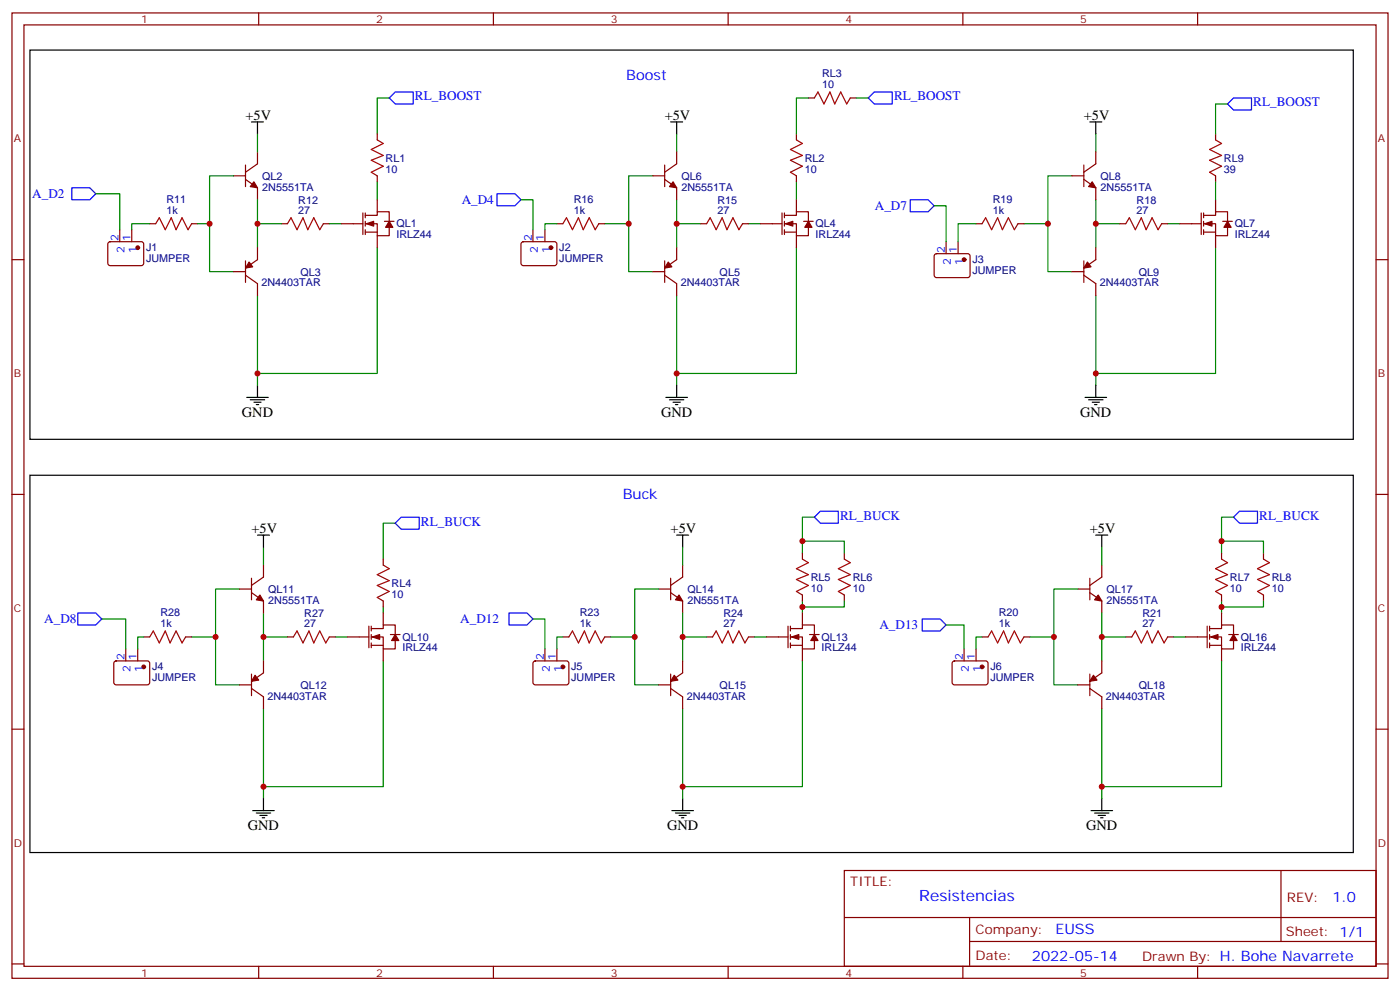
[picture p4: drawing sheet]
<svg xmlns="http://www.w3.org/2000/svg" width="412mm" height="292mm" viewBox="0 0 412 292" stroke-linecap="round" stroke-linejoin="round" font-family="sans-serif">
<g fill="none" stroke="#870000" stroke-width=".35">
<path d="M3.5 3.8h405.4v284.3h-405.4zM7.1 7.3h398.2v277.3h-398.2zM76.2 3.8v3.5M145.3 3.8v3.5M214.5 3.8v3.5M283.6 3.8v3.5M352.8 3.8v3.5M111.1 39.4v1.8M234.6 39.4v1.8M238.1 28.9h1.8M250.5 28.9h1.7M358.1 39.4v1.8"/>
<path d="M68.8 51.8h3.5M72.3 52.8l3.5 2.5v3.5M72.3 48.6v6.4M75.8 44.7v3.6l-3.5 2.4M111.1 51.8v1.8M111.1 58.8v3.6M192.3 51.8h3.5M195.8 52.8l3.5 2.5v3.5M195.8 48.6v6.4M199.3 44.7v3.6l-3.5 2.4M234.6 51.8v1.8M234.6 58.8v3.6"/>
<path d="M315.7 51.8h3.6M319.3 52.8l3.5 2.5v3.5M319.3 48.6v6.4M322.8 44.7v3.6l-3.5 2.4M358.1 51.8v1.8M358.1 58.8v3.6M3.5 76.5h3.6M32 71.4l.5-.2h9.4l.4 .7v5.9l-.7 .4h-9.4l-.5-.7v-5.6zM35.3 67.7v3.5M38.8 67.7v3.5M44.1 65.9h1.8M56.4 65.9h1.8"/>
<path d="M72.3 76.8v6.4M75.8 73v3.5l-3.5 2.5M82.9 65.9h1.8M95.2 65.9h1.8M100.5 65.9h6.4M106.9 62.7v6.4M107.6 63.4h3.5v-1h3.6v2.8M107.6 65.9h3.5v3.5h3.6v-2.4M107.6 68.4h3.5M107.6 62.7v1.4M107.6 65.2v1.4M107.6 67.7v1.4"/>
<path d="M111.1 69.4v3.6M113.2 65.2h2.9M153.7 71.4l.5-.2h9.4l.4 .7v5.9l-.7 .4h-9.4l-.4-.7v-5.6zM157 67.7v3.5M160.5 67.7v3.5M164 65.9h1.8M176.4 65.9h1.8M195.8 76.8v6.4M199.3 73v3.5l-3.5 2.5M206.4 65.9h1.7M218.7 65.9h1.8M224 65.9h6.4"/>
<path d="M230.4 62.7v6.4M231.1 63.4h3.5v-1h3.5v2.8M231.1 65.9h3.5v3.5h3.5v-2.4M231.1 68.4h3.5M231.1 62.7v1.4M231.1 65.2v1.4M231.1 67.7v1.4M234.6 69.4v3.6M236.7 65.2h2.8M275.4 74.9l.5-.2 9.4 .1 .5 .6-.1 5.9-.7 .5-9.4-.1-.4-.6v-5.7zM278.7 71.2v3.5M282.2 71.2v3.5"/>
<path d="M287.5 65.9h1.8M299.9 65.9h1.7M319.3 76.8v6.4M322.8 73v3.5l-3.5 2.5M329.8 65.9h1.8M342.2 65.9h1.8M347.5 65.9h6.3M353.8 62.7v6.4M354.5 63.4h3.6v-1h3.5v2.8M354.5 65.9h3.6v3.5h3.5v-2.4M354.5 68.4h3.6M354.5 62.7v1.4"/>
<path d="M354.5 65.2v1.4M354.5 67.7v1.4M358.1 69.4v3.6M360.2 65.2h2.8M405.3 76.5h3.6M68.8 80h3.5M72.3 81.1l3.5 2.4v3.6M192.3 80h3.5M195.8 81.1l3.5 2.4v3.6M315.7 80h3.6M319.3 81.1l3.5 2.4v3.6M3.5 145.6h3.6"/>
<path d="M405.3 145.6h3.6M70.6 173.5h3.5M74.1 174.6l3.5 2.4v3.6M74.1 170.3v6.4M77.6 166.4v3.6l-3.5 2.4M112.9 164.7v1.7M112.9 177v1.8M194 173.5h3.6M197.6 174.6l3.5 2.4v3.6M197.6 170.3v6.4M201.1 166.4v3.6l-3.5 2.4M236.4 162.9v1.8"/>
<path d="M236.4 175.3v1.7M248.7 162.9v1.8M248.7 175.3v1.7M317.5 173.5h3.5M321 174.6l3.6 2.4v3.6M321 170.3v6.4M324.6 166.4v3.6l-3.6 2.4M359.8 162.9v1.8M359.8 175.3v1.7M372.2 162.9v1.8M372.2 175.3v1.7M33.7 194.9l.5-.2h9.5l.4 .7-.1 5.9-.6 .4h-9.5l-.4-.7v-5.6z"/>
<path d="M37 191.1v3.6M40.6 191.1v3.6M42.3 187.6h1.8M54.7 187.6h1.7M74.1 198.5v6.4M77.6 194.7v3.5l-3.5 2.5M84.7 187.6h1.7M97 187.6h1.8M102.3 187.6h6.4M108.7 184.4v6.4M109.4 185.1h3.5v-1h3.5v2.8M109.4 187.6h3.5v3.5h3.5v-2.4"/>
<path d="M109.4 190.1h3.5M109.4 184.4v1.4M109.4 186.9v1.4M109.4 189.4v1.4M112.9 180.6v3.5M112.9 191.1v3.6M115 186.9h2.8M157.2 194.9l.5-.2h9.4l.5 .7-.1 5.9-.6 .4h-9.5l-.4-.7v-5.6zM160.5 191.1v3.6M164 191.1v3.6M165.8 187.6h1.8M178.2 187.6h1.7"/>
<path d="M197.6 198.5v6.4M201.1 194.7v3.5l-3.5 2.5M208.1 187.6h1.8M220.5 187.6h1.7M225.8 187.6h6.3M232.1 184.4v6.4M232.8 185.1h3.6v-1h3.5v2.8M232.8 187.6h3.6v3.5h3.5v-2.4M232.8 190.1h3.6M232.8 184.4v1.4M232.8 186.9v1.4M232.8 189.4v1.4"/>
<path d="M236.4 180.6v3.5M236.4 191.1v3.6M238.5 186.9h2.8M280.7 194.9l.5-.2h9.4l.4 .7v5.9l-.7 .4h-9.4l-.4-.7v-5.6zM284 191.1v3.6M287.5 191.1v3.6M289.3 187.6h1.7M301.6 187.6h1.8M321 198.5v6.4M324.6 194.7v3.5l-3.6 2.5M331.6 187.6h1.8M344 187.6h1.7"/>
<path d="M349.2 187.6h6.4M355.6 184.4v6.4M356.3 185.1h3.5v-1h3.6v2.8M356.3 187.6h3.5v3.5h3.6v-2.4M356.3 190.1h3.5M356.3 184.4v1.4M356.3 186.9v1.4M356.3 189.4v1.4M359.8 180.6v3.5M359.8 191.1v3.6M361.9 186.9h2.9M3.5 214.8h3.6"/>
<path d="M70.6 201.7h3.5M74.1 202.8l3.5 2.4v3.6M194 201.7h3.6M197.6 202.8l3.5 2.4v3.6M317.5 201.7h3.5M321 202.8l3.6 2.4v3.6M405.3 214.8h3.6M248.7 256.4h156.6v28.2h-156.6zM377.3 256.4v20.9M248.7 270.2h156.5M285.6 277.3h119.6M285.6 270.2v14.2"/>
<path d="M3.5 283.9h3.6M76.2 284.6v3.5M145.3 284.6v3.5M214.5 284.6v3.5M283.6 284.6v3.5M352.8 284.6v3.5M405.3 283.9h3.6"/>
</g>
<g fill="none" stroke="#000" stroke-width=".35">
<path d="M8.8 14.7h389.8v114.7h-389.8zM74.1 35.9h3.5M75.8 35.9v3.5M197.6 35.9h3.5M199.3 35.9v3.5M321 35.9h3.6M322.8 35.9v3.5M72.7 117.1h6.3M73.7 117.8h4.3M74.8 118.5h2.1M75.5 119.2h.7M75.8 113.5v3.6"/>
<path d="M196.1 117.1h6.4M197.2 117.8h4.2M198.3 118.5h2.1M199 119.2h.7M199.3 113.5v3.6M319.6 117.1h6.4M320.7 117.8h4.2M321.7 118.5h2.1M322.4 119.2h.7M322.8 113.5v3.6M8.8 140h389.8v111.1h-389.8zM75.8 157.6h3.6"/>
<path d="M77.6 157.6v3.5M199.3 157.6h3.5M201.1 157.6v3.5M322.8 157.6h3.5M324.6 157.6v3.5M74.4 238.8h6.4M75.5 239.5h4.2M77.6 235.2v3.6M197.9 238.8h6.4M199 239.5h4.2M201.1 235.2v3.6M321.4 238.8h6.3"/>
<path d="M322.4 239.5h4.3M324.6 235.2v3.6M76.6 240.2h2.1M77.3 240.9h.7M200 240.2h2.1M200.7 240.9h.7M323.5 240.2h2.1M324.2 240.9h.7"/>
</g>
<g fill="#870000" stroke="#870000" stroke-width=".35">
<path d="M74.8 53.6l1 1.7-2.1-.3z"/>
<path d="M198.3 53.6l1 1.7-2.1-.3z"/>
<path d="M321.7 53.6l1.1 1.7-2.1-.3z"/>
<path d="M323.5 175.3l1.1 1.7-2.2-.3z"/>
<path d="M200 175.3l1.1 1.7-2.1-.3z"/>
<path d="M76.6 175.3l1 1.7-2.1-.3z"/>
<path d="M107.9 65.9l2.2-.7v1.4z"/>
<path d="M114.7 65.2l1 1.8h-2.1z"/>
<path d="M231.4 65.9l2.1-.7v1.4z"/>
<path d="M238.1 65.2l1.1 1.8h-2.1z"/>
<path d="M354.9 65.9l2.1-.7v1.4z"/>
<path d="M361.6 65.2l1.1 1.8h-2.2z"/>
<path d="M356.7 187.6l2.1-.7v1.4z"/>
<path d="M363.4 186.9l1 1.8h-2.1z"/>
<path d="M233.2 187.6l2.1-.7v1.4z"/>
<path d="M239.9 186.9l1 1.8h-2.1z"/>
<path d="M109.7 187.6l2.1-.7v1.4z"/>
<path d="M116.4 186.9l1.1 1.8h-2.1z"/>
<path d="M73.4 77.2l1 1.4-2.1 .4z"/>
<path d="M196.8 77.2l1.1 1.4-2.1 .4z"/>
<path d="M320.3 77.2l1.1 1.4-2.1 .4z"/>
<path d="M322.1 198.9l1 1.4-2.1 .4z"/>
<path d="M198.6 198.9l1.1 1.4-2.1 .4z"/>
<path d="M75.1 198.9l1.1 1.4-2.1 .4z"/>
<circle cx="40.6" cy="73" r=".53"/>
<circle cx="162.3" cy="73" r=".53"/>
<circle cx="284" cy="76.5" r=".53"/>
<circle cx="42.3" cy="196.4" r=".53"/>
<circle cx="165.8" cy="196.4" r=".53"/>
<circle cx="289.3" cy="196.4" r=".53"/>
</g>
<g fill="none" stroke="#008700" stroke-width=".35">
<path d="M75.8 39.4v5.3M114.7 28.9h-3.6v10.5M199.3 39.4v5.3M238.1 28.9h-3.5v10.5M252.2 28.9h3.6M322.8 39.4v5.3M361.6 30.6h-3.5v8.8M28.2 57.1h7.1v10.6M68.8 51.8h-7.1v14.1h-3.5M75.8 58.8v14.2M111.1 53.6v5.2M153.5 58.8h3.5v8.9"/>
<path d="M192.3 51.8h-7.1v14.1h-7M199.3 58.8v14.2M234.6 53.6v5.2M315.7 51.8h-7v14.1h-7.1M322.8 58.8v14.2M358.1 53.6v5.2M44.1 65.9h-5.3v1.8M61.7 65.9v14.1h7.1M75.8 65.9h7.1M97 65.9h3.5M111.1 73v37h-35.3M164 65.9h-3.5v1.8"/>
<path d="M185.2 65.9v14.1h7.1M199.3 65.9h7.1M220.5 65.9h3.5M234.6 73v37h-35.3M275.2 60.6h3.5v10.6M287.5 65.9h-5.3v5.3M308.7 65.9v14.1h7M322.8 65.9h7M344 65.9h3.5M358.1 73v37h-35.3M75.8 87.1v26.4M199.3 87.1v26.4"/>
<path d="M322.8 87.1v26.4M116.4 154.1h-3.5v10.6M236.4 159.4h12.3v3.5M239.9 152.3h-3.5v10.6M359.8 159.4h12.4v3.5M363.4 152.3h-3.6v10.6M70.6 173.5h-7.1v14.1h-7.1M77.6 161.1v5.3M112.9 178.8v1.8M194 173.5h-7v14.1h-7.1M201.1 161.1v5.3M236.4 177v3.6"/>
<path d="M248.7 177v1.8h-12.3M317.5 173.5h-7.1v14.1h-7M324.6 161.1v5.3M359.8 177v3.6M372.2 177v1.8h-12.4M30 182.3h7v8.8M42.3 187.6h-1.7v3.5M63.5 187.6v14.1h7.1M77.6 187.6h7.1M77.6 180.6v14.1M98.8 187.6h3.5M112.9 194.7v37h-35.3"/>
<path d="M157 182.3h3.5v8.8M165.8 187.6h-1.8v3.5M187 187.6v14.1h7M201.1 187.6h7M201.1 180.6v14.1M222.2 187.6h3.6M236.4 194.7v37h-35.3M278.7 184.1h5.3v7M289.3 187.6h-1.8v3.5M310.4 187.6v14.1h7.1M324.6 180.6v14.1M324.6 187.6h7"/>
<path d="M345.7 187.6h3.5M359.8 194.7v37h-35.2M77.6 208.8v26.4M201.1 208.8v26.4M324.6 208.8v26.4"/>
</g>
<path d="M114.7 28.9l1.7-1.8h5.3v3.5h-5.3zM255.8 28.9l1.7-1.8h5.3v3.5h-5.3zM361.6 30.6l1.8-1.7h5.3v3.5h-5.3zM21.2 55.3h5.3l1.7 1.8-1.7 1.7h-5.3zM146.4 57.1h5.3l1.8 1.7-1.8 1.8h-5.3zM268.1 58.8h5.3l1.8 1.8-1.8 1.8h-5.3zM116.4 154.1l1.8-1.8h5.3v3.6h-5.3zM239.9 152.3l1.8-1.7h5.2v3.5h-5.2zM363.4 152.3l1.7-1.7h5.3v3.5h-5.3zM22.9 180.6h5.3l1.8 1.7-1.8 1.8h-5.3zM149.9 180.6h5.3l1.8 1.7-1.8 1.8h-5.3zM271.6 182.3h5.3l1.8 1.8-1.8 1.7h-5.3z" fill="none" stroke="#00f" stroke-width=".35"/>
<g fill="none" stroke="#a10000" stroke-width=".35">
<path d="M239.9 28.9l1-1.8 1.8 3.5 1.8-3.5 1.4 3.5 1.7-3.5 1.8 3.5 1.1-1.7M111.1 41.2l1.8 1.1-3.5 1.7 3.5 1.8-3.5 1.4 3.5 1.8-3.5 1.7 1.7 1.1M234.6 41.2l1.8 1.1-3.6 1.7 3.6 1.8-3.6 1.4 3.6 1.8-3.6 1.7 1.8 1.1M358.1 41.2l1.7 1.1-3.5 1.7 3.5 1.8-3.5 1.4 3.5 1.8-3.5 1.7 1.8 1.1M45.9 65.9l1-1.8 1.8 3.6 1.7-3.6 1.5 3.6 1.7-3.6 1.8 3.6 1-1.8M84.7 65.9l1-1.8 1.8 3.6 1.8-3.6 1.4 3.6 1.7-3.6 1.8 3.6 1-1.8M165.8 65.9l1.1-1.8 1.7 3.6 1.8-3.6 1.4 3.6 1.8-3.6 1.7 3.6 1.1-1.8M208.1 65.9l1.1-1.8 1.8 3.6 1.7-3.6 1.4 3.6 1.8-3.6 1.8 3.6 1-1.8M289.3 65.9l1-1.8 1.8 3.6 1.8-3.6 1.4 3.6 1.7-3.6 1.8 3.6 1.1-1.8M331.6 65.9l1.1-1.8 1.7 3.6 1.8-3.6 1.4 3.6 1.8-3.6 1.7 3.6 1.1-1.8M112.9 166.4l1.8 1.1-3.6 1.8 3.6 1.7-3.6 1.4 3.6 1.8-3.6 1.8 1.8 1M236.4 164.7l1.7 1-3.5 1.8 3.5 1.8-3.5 1.4 3.5 1.7-3.5 1.8 1.8 1.1"/>
<path d="M248.7 164.7l1.8 1-3.6 1.8 3.6 1.8-3.6 1.4 3.6 1.7-3.6 1.8 1.8 1.1M359.8 164.7l1.8 1-3.5 1.8 3.5 1.8-3.5 1.4 3.5 1.7-3.5 1.8 1.7 1.1M372.2 164.7l1.7 1-3.5 1.8 3.5 1.8-3.5 1.4 3.5 1.7-3.5 1.8 1.8 1.1M44.1 187.6l1.1-1.8 1.7 3.6 1.8-3.6 1.4 3.6 1.8-3.6 1.7 3.6 1.1-1.8M86.4 187.6l1.1-1.8 1.8 3.6 1.7-3.6 1.4 3.6 1.8-3.6 1.8 3.6 1-1.8M167.6 187.6l1-1.8 1.8 3.6 1.8-3.6 1.4 3.6 1.7-3.6 1.8 3.6 1.1-1.8M209.9 187.6l1.1-1.8 1.7 3.6 1.8-3.6 1.4 3.6 1.8-3.6 1.7 3.6 1.1-1.8M291 187.6l1.1-1.8 1.8 3.6 1.7-3.6 1.4 3.6 1.8-3.6 1.8 3.6 1-1.8M333.4 187.6l1-1.8 1.8 3.6 1.8-3.6 1.4 3.6 1.7-3.6 1.8 3.6 1.1-1.8"/>
</g>
<g fill="#c00">
<circle cx="61.7" cy="65.9" r=".88"/>
<circle cx="75.8" cy="65.9" r=".88"/>
<circle cx="75.8" cy="110" r=".88"/>
<circle cx="199.3" cy="110" r=".88"/>
<circle cx="199.3" cy="65.9" r=".88"/>
<circle cx="185.2" cy="65.9" r=".88"/>
<circle cx="322.8" cy="110" r=".88"/>
<circle cx="322.8" cy="65.9" r=".88"/>
<circle cx="308.7" cy="65.9" r=".88"/>
<circle cx="310.4" cy="187.6" r=".88"/>
<circle cx="324.6" cy="187.6" r=".88"/>
<circle cx="324.6" cy="231.7" r=".88"/>
<circle cx="187" cy="187.6" r=".88"/>
<circle cx="201.1" cy="187.6" r=".88"/>
<circle cx="201.1" cy="231.7" r=".88"/>
<circle cx="77.6" cy="231.7" r=".88"/>
<circle cx="77.6" cy="187.6" r=".88"/>
<circle cx="63.5" cy="187.6" r=".88"/>
<circle cx="359.8" cy="159.4" r=".88"/>
<circle cx="359.8" cy="178.8" r=".88"/>
<circle cx="236.4" cy="178.8" r=".88"/>
<circle cx="236.4" cy="159.4" r=".88"/>
</g>
<text font-size="4.6" fill="#00f" x="270.8" y="265.4">Resistencias</text>
<g font-size="4.2" fill="#00f">
<text x="184.5" y="23.5">Boost</text>
<text x="183.4" y="147">Buck</text>
<text x="392.5" y="265.7">1.0</text>
<text x="310.9" y="275.2">EUSS</text>
<text x="304" y="283">2022-05-14</text>
</g>
<g font-size="4.2">
<text x="72.3" y="35.2">+5V</text>
<text x="195.8" y="35.2">+5V</text>
<text x="319.3" y="35.2">+5V</text>
<text x="71.3" y="122.7">GND</text>
<text x="194.7" y="122.7">GND</text>
<text x="318.2" y="122.7">GND</text>
<text x="74.1" y="156.9">+5V</text>
<text x="197.6" y="156.9">+5V</text>
<text x="321" y="156.9">+5V</text>
<text x="73" y="244.4">GND</text>
<text x="196.5" y="244.4">GND</text>
<text x="320" y="244.4">GND</text>
</g>
<g font-size="3.9" fill="#00f">
<text x="122.2" y="29.6">RL_BOOST</text>
<text x="263.3" y="29.6">RL_BOOST</text>
<text x="369.2" y="31.3">RL_BOOST</text>
<text x="9.5" y="58.3">A_D2</text>
<text x="136" y="60.1">A_D4</text>
<text x="257.7" y="61.8">A_D7</text>
<text x="124" y="154.8">RL_BUCK</text>
<text x="247.5" y="153">RL_BUCK</text>
<text x="370.9" y="153">RL_BUCK</text>
<text x="13" y="183.6">A_D8</text>
<text x="135.6" y="183.6">A_D12</text>
<text x="259" y="185.3">A_D13</text>
</g>
<g font-size="3.9" fill="#800">
<text x="250.5" y="261">TITLE:</text>
<text x="379.1" y="265.7">REV:</text>
<text x="287.4" y="275.2">Company:</text>
<text x="378.7" y="275.8">Sheet: 1/1</text>
<text x="287.4" y="282.9">Date:</text>
<text x="336.4" y="282.9">Drawn By: H. Bohe Navarrete</text>
</g>
<g font-size="3.2" fill="#800">
<text x="41.6" y="6.8">1</text>
<text x="110.8" y="6.8">2</text>
<text x="179.9" y="6.8">3</text>
<text x="249.1" y="6.8">4</text>
<text x="318.2" y="6.8">5</text>
<text x="4.1" y="41.9">A</text>
<text x="405.9" y="41.9">A</text>
<text x="4.1" y="111.1">B</text>
<text x="405.9" y="111.1">B</text>
<text x="4.1" y="180.2">C</text>
<text x="405.9" y="180.2">C</text>
<text x="4.1" y="249.3">D</text>
<text x="405.9" y="249.3">D</text>
<text x="41.6" y="287.6">1</text>
<text x="110.8" y="287.6">2</text>
<text x="179.9" y="287.6">3</text>
<text x="249.1" y="287.6">4</text>
<text x="318.2" y="287.6">5</text>
</g>
<g font-size="3.2" fill="#000080">
<text x="242.2" y="22.8">RL3</text>
<text x="242.2" y="26">10</text>
<text x="113.6" y="47.6">RL1</text>
<text x="237.1" y="47.6">RL2</text>
<text x="360.5" y="47.6">RL9</text>
<text x="77.3" y="52.9">QL2</text>
<text x="113.6" y="50.8">10</text>
<text x="200.7" y="52.9">QL6</text>
<text x="237.1" y="50.8">10</text>
<text x="324.2" y="52.9">QL8</text>
<text x="360.5" y="50.8">39</text>
<text x="49" y="59.9">R11</text>
<text x="77.3" y="56.1">2N5551TA</text>
<text x="87.9" y="60">R12</text>
<text x="169" y="59.9">R16</text>
<text x="200.7" y="56.1">2N5551TA</text>
<text x="211.3" y="60">R15</text>
<text x="292.5" y="59.9">R19</text>
<text x="324.2" y="56.1">2N5551TA</text>
<text x="334.8" y="60">R18</text>
<text x="49" y="63.1">1k</text>
<text x="87.9" y="63.1">27</text>
<text x="169" y="63.1">1k</text>
<text x="211.3" y="63.1">27</text>
<text x="292.5" y="63.1">1k</text>
<text x="334.8" y="63.1">27</text>
<text x="116.8" y="70.1">IRLZ44</text>
<text x="116.8" y="67">QL1</text>
<text x="240.2" y="70.1">IRLZ44</text>
<text x="240.2" y="67">QL4</text>
<text x="363.7" y="70.1">IRLZ44</text>
<text x="363.7" y="67">QL7</text>
<text x="43" y="77.1">JUMPER</text>
<text x="43" y="73.9">J1</text>
<text x="164.7" y="77.1">JUMPER</text>
<text x="164.7" y="73.9">J2</text>
<text x="286.5" y="77.4">J3</text>
<text x="88.5" y="81.2">QL3</text>
<text x="212" y="81.2">QL5</text>
<text x="286.5" y="80.6">JUMPER</text>
<text x="335.5" y="81.2">QL9</text>
<text x="77" y="84.3">2N4403TAR</text>
<text x="200.5" y="84.3">2N4403TAR</text>
<text x="324" y="84.3">2N4403TAR</text>
<text x="115.4" y="172.9">RL4</text>
<text x="238.8" y="171.1">RL5</text>
<text x="251.2" y="171.1">RL6</text>
<text x="362.3" y="171.1">RL7</text>
<text x="374.6" y="171.1">RL8</text>
<text x="79" y="177.9">2N5551TA</text>
<text x="79" y="174.6">QL11</text>
<text x="115.4" y="176.1">10</text>
<text x="202.5" y="177.9">2N5551TA</text>
<text x="202.5" y="174.6">QL14</text>
<text x="238.8" y="174.3">10</text>
<text x="251.2" y="174.3">10</text>
<text x="326" y="177.9">2N5551TA</text>
<text x="326" y="174.6">QL17</text>
<text x="362.3" y="174.3">10</text>
<text x="374.6" y="174.3">10</text>
<text x="47.3" y="184.8">1k</text>
<text x="47.3" y="181.6">R28</text>
<text x="89.6" y="184.8">27</text>
<text x="89.6" y="181.7">R27</text>
<text x="170.8" y="184.8">1k</text>
<text x="170.8" y="181.6">R23</text>
<text x="213.1" y="184.8">27</text>
<text x="213.1" y="181.7">R24</text>
<text x="294.2" y="184.8">1k</text>
<text x="294.2" y="181.6">R20</text>
<text x="336.6" y="184.8">27</text>
<text x="336.6" y="181.7">R21</text>
<text x="118.5" y="191.8">IRLZ44</text>
<text x="118.5" y="188.7">QL10</text>
<text x="242" y="191.8">IRLZ44</text>
<text x="242" y="188.7">QL13</text>
<text x="365.5" y="191.8">IRLZ44</text>
<text x="365.5" y="188.7">QL16</text>
<text x="44.8" y="197.4">J4</text>
<text x="168.3" y="197.4">J5</text>
<text x="291.7" y="197.4">J6</text>
<text x="44.8" y="200.6">JUMPER</text>
<text x="88.5" y="202.9">QL12</text>
<text x="168.3" y="200.6">JUMPER</text>
<text x="212" y="202.9">QL15</text>
<text x="291.7" y="200.6">JUMPER</text>
<text x="335.5" y="202.9">QL18</text>
<text x="78.8" y="206">2N4403TAR</text>
<text x="202.3" y="206">2N4403TAR</text>
<text x="325.8" y="206">2N4403TAR</text>
</g>
<g font-size="3.2" fill="#00f">
<text x="34.9" y="71" transform="rotate(-90 34.9 71)">2</text>
<text x="38.5" y="71" transform="rotate(-90 38.5 71)">1</text>
<text x="156.6" y="71" transform="rotate(-90 156.6 71)">2</text>
<text x="160.2" y="71" transform="rotate(-90 160.2 71)">1</text>
<text x="36.7" y="74.5" transform="rotate(-90 36.7 74.5)">2</text>
<text x="40.2" y="74.5" transform="rotate(-90 40.2 74.5)">1</text>
<text x="158.4" y="74.5" transform="rotate(-90 158.4 74.5)">2</text>
<text x="161.9" y="74.5" transform="rotate(-90 161.9 74.5)">1</text>
<text x="278.3" y="74.5" transform="rotate(-90 278.3 74.5)">2</text>
<text x="281.9" y="74.5" transform="rotate(-90 281.9 74.5)">1</text>
<text x="280.1" y="78" transform="rotate(-90 280.1 78)">2</text>
<text x="283.6" y="78" transform="rotate(-90 283.6 78)">1</text>
<text x="36.7" y="194.5" transform="rotate(-90 36.7 194.5)">2</text>
<text x="38.5" y="198" transform="rotate(-90 38.5 198)">2</text>
<text x="40.2" y="194.5" transform="rotate(-90 40.2 194.5)">1</text>
<text x="42" y="198" transform="rotate(-90 42 198)">1</text>
<text x="160.2" y="194.5" transform="rotate(-90 160.2 194.5)">2</text>
<text x="161.9" y="198" transform="rotate(-90 161.9 198)">2</text>
<text x="163.7" y="194.5" transform="rotate(-90 163.7 194.5)">1</text>
<text x="165.5" y="198" transform="rotate(-90 165.5 198)">1</text>
<text x="283.6" y="194.5" transform="rotate(-90 283.6 194.5)">2</text>
<text x="285.4" y="198" transform="rotate(-90 285.4 198)">2</text>
<text x="287.2" y="194.5" transform="rotate(-90 287.2 194.5)">1</text>
<text x="288.9" y="198" transform="rotate(-90 288.9 198)">1</text>
</g>
</svg>
